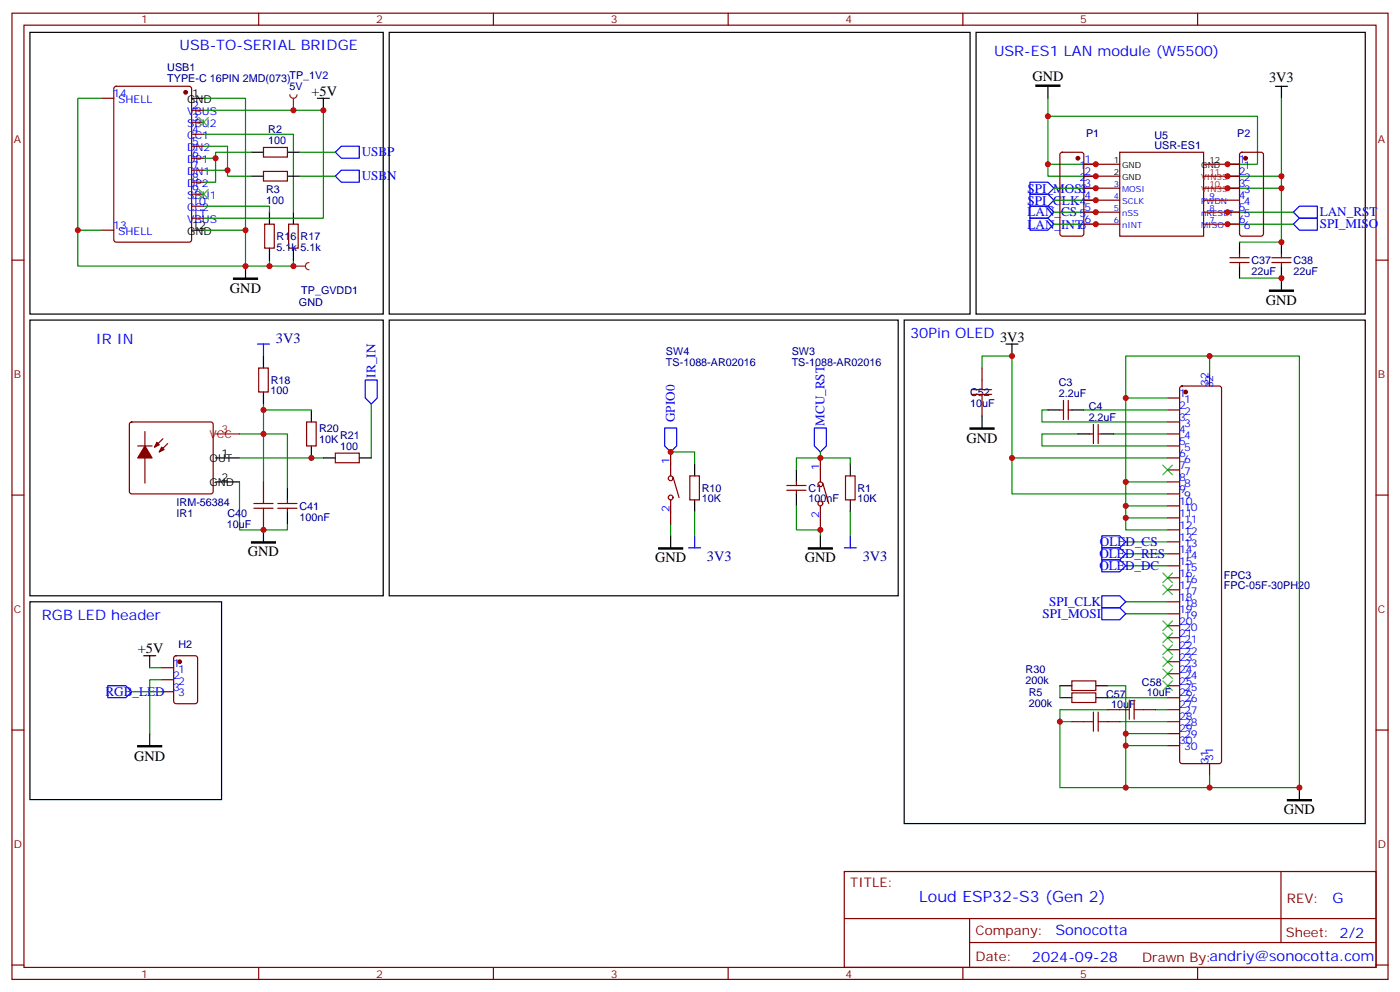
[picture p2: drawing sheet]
<svg xmlns="http://www.w3.org/2000/svg" width="412mm" height="292mm" viewBox="0 0 412 292" stroke-linecap="round" stroke-linejoin="round" font-family="sans-serif">
<g fill="none" stroke="#870000" stroke-width=".35">
<path d="M3.5 3.9h405.4v284.3h-405.4zM7.1 7.4h398.2v277.3h-398.2zM76.2 3.9v3.5M145.3 3.9v3.5M214.5 3.9v3.5M283.6 3.9v3.5M352.8 3.9v3.5M3.5 76.6h3.6M78 66h2.8v7h-2.8zM85 66h2.8v7h-2.8zM405.3 76.6h3.6M3.5 145.7h3.6"/>
<path d="M405.3 145.7h3.6M3.5 214.8h3.6M405.3 214.8h3.6M248.7 256.5h156.6v28.2h-156.6zM377.3 256.5v20.9M248.7 270.3h156.5M285.6 277.4h119.6M285.6 270.3v14.1M3.5 284h3.6M76.2 284.7v3.5M145.3 284.7v3.5M214.5 284.7v3.5"/>
<path d="M283.6 284.7v3.5M352.8 284.7v3.5M405.3 284h3.6"/>
</g>
<path d="M79.4 76.6v1.7h-7.1M86.4 76.6v1.7h-7M70.6 141.8v14.1h14.1v-1.7" fill="none" stroke="#008700" stroke-width=".35"/>
<path d="M79.4 62.4v3.6M79.4 73v3.6M86.4 62.4v3.6M86.4 73v3.6" fill="none" stroke="#000" stroke-width=".35"/>
<path d="M38.3 124.4l.5-.2h23.3l.5 .2 .2 .5v19.7l-.2 .5-.5 .2h-23.3l-.5-.2-.2-.5v-19.7z" fill="#fff" stroke="#870000" stroke-width=".35"/>
<g fill="none" stroke="#000" stroke-width=".35">
<path d="M8.8 9.5h104.1v82.9h-104.1zM114.7 9.5h171.1v82.9h-171.1zM287.5 9.5h114.7v82.9h-114.7zM56.4 28.9h3.6M308.7 25.4v3.5M375.7 25.4h3.5M377.5 25.4v3.5M56.4 67.7h3.6M72.3 78.3v3.5M365.1 71.3v3.5M365.1 78.3v3.5M377.5 71.3v3.5"/>
<path d="M377.5 78.3v7.1M8.8 94.2h104.1v81.1h-104.1zM77.6 104.8v3.5M77.6 115.4v3.5M63.5 134.8h7.1M91.7 120.6v3.6M91.7 131.2v3.6M95.2 134.8h3.6M105.8 134.8h3.6M63.5 141.8h7.1M77.6 155.9v3.6M84.7 143.6v3.5"/>
<path d="M84.7 150.6v3.6"/>
</g>
<path d="M63.5 127.7h7.1" fill="none" stroke="#f00" stroke-width=".35"/>
<g fill="#870000" stroke="#870000" stroke-width=".35">
<path d="M42.7 131.2l2.1 3.6h-4.2z"/>
<path d="M47.6 131.6l.7 .7-1.4 .7z"/>
<path d="M46.2 130.2l.7 .7-1.4 .7z"/>
<circle cx="54.7" cy="27.2" r=".53"/>
</g>
<g fill="none" stroke="#870000" stroke-width=".35">
<path d="M30 28.9h3.5M33.7 25.6l.5-.2h21.5l.7 .4v44.8l-.4 .6-21.8 .1-.6-.5-.1-44.7zM56.4 32.5h3.6M56.4 36h3.6M56.4 39.5h3.6M56.4 43h3.6M56.4 46.6h3.6M56.4 50.1h3.6M56.4 53.6h3.6M56.4 57.2h3.6M322.8 48.3h7M322.8 51.9h7"/>
<path d="M322.8 55.4h7M322.8 58.9h7M329.8 44.8h24.7v24.7h-24.7zM354.5 48.3h7.1M354.5 51.9h7.1M354.5 55.4h7.1M354.5 58.9h7.1M30 67.7h3.5M56.4 60.7h3.6M56.4 64.2h3.6M322.8 62.4h7M322.8 66h7"/>
<path d="M354.5 62.4h7.1M354.5 66h7.1M362.3 77.3h5.6M362.3 75.8h5.6M365.1 74.8v1M365.1 77.3v1M374.6 77.3h5.7M374.6 75.8h5.7M377.5 74.8v1M377.5 77.3v1M76.2 108.3h2.8v7.1h-2.8zM40.6 131.2h4.2"/>
<path d="M42.7 127v15.2M48 129.1l-2.5 2.5M49.4 130.5l-2.5 2.5M90.3 124.2h2.8v7h-2.8zM98.8 133.3h7v2.9h-7zM77.6 141.8v3.5M77.6 152.4v3.5M81.8 148.2h5.7M81.8 149.6h5.7M84.7 147.1v1.1M84.7 149.6v1"/>
</g>
<path d="M305.2 25h7v.4h-7zM68.8 81.8h7v.4h-7zM373.9 85.4h7.1v.3h-7.1zM74.1 159.5h7v.3h-7z" fill="#000" stroke="#000" stroke-width=".35"/>
<g fill="none" stroke="#008700" stroke-width=".35">
<path d="M30 28.9h-7.1v38.8h7.1M60 28.9h12.3v38.8M60 32.5h35.2v31.7h-35.2M60 39.5h26.4v22.9M308.7 28.9v19.4h14.1M308.7 34.2h61.7v14.1h-8.8M377.5 28.9v23h-15.9M60 46.6h3.5M60 50.1h7M308.7 48.3v3.6h14.1M310.4 55.4h12.4M310.4 58.9h12.4"/>
<path d="M377.5 51.9v3.5h-15.9M377.5 55.4v15.9h-12.4M22.9 67.7v10.6h49.4v-10.6h-12.3M60 60.7h19.4v1.7M310.4 62.4h12.4M310.4 66h12.4M361.6 62.4h19.4M361.6 66h19.4M365.1 81.8h12.4M77.6 118.9v22.9M109.4 118.9v15.9M70.6 127.7h14.1v15.9"/>
<path d="M70.6 134.8h24.6M77.6 120.6h14.1"/>
</g>
<path d="M74.8 149.6h5.6M74.8 148.2h5.6M77.6 145.3v2.9M77.6 149.6v2.8" fill="none" stroke="#a10000" stroke-width=".35"/>
<path d="M98.8 44.8l1.7-1.8h5.3v3.6h-5.3zM98.8 51.9l1.7-1.8h5.3v3.5h-5.3zM303.4 53.6h5.3l1.7 1.8-1.7 1.8h-5.3zM303.4 57.2h5.3l1.7 1.7-1.7 1.8h-5.3zM303.4 60.7h5.3l1.7 1.7-1.7 1.8h-5.3zM303.4 64.2h5.3l1.7 1.8-1.7 1.7h-5.3zM381 66l1.8-1.8h5.3v3.5h-5.3zM381 62.4l1.8-1.7h5.3v3.5h-5.3zM75.8 101.2h3.6M77.6 101.2v3.6M107.6 111.8h3.5v5.3l-1.7 1.8-1.8-1.8z" fill="none" stroke="#00f" stroke-width=".35"/>
<path d="M58.6 34.6l2.8 2.8M61.4 34.6l-2.8 2.8M58.6 55.7l2.8 2.9M61.4 55.7l-2.8 2.9" fill="none" stroke="#3c3" stroke-width=".35"/>
<path d="M86.4 78.3h3.6M91 77.3a1.06 1.06 0 0 0-1 1 1.06 1.06 0 0 0 1 1.1" fill="none" stroke="#8c2424" stroke-width=".35"/>
<circle cx="86.4" cy="78.3" r=".18" fill="#8c2424"/>
<path d="M93.5 28.9h3.5M95.2 28.9v3.6M8.8 177.1h56.5v58.2h-56.5zM42.3 193h3.6M44.1 193v3.5M44.1 215.9v3.5" fill="none" stroke="#000" stroke-width=".35"/>
<path d="M47.6 196.5h3.6M51.4 193.2l.5-.2h5.6l.7 .4v13l-.5 .6-5.8 .1-.7-.5v-12.9zM47.6 200h3.6M47.6 203.6h3.6" fill="none" stroke="#870000" stroke-width=".35"/>
<circle cx="52.9" cy="194.7" r=".53" fill="#870000" stroke="#870000" stroke-width=".35"/>
<path d="M40.6 219.4h7v.4h-7z" fill="#000" stroke="#000" stroke-width=".35"/>
<path d="M44.1 196.5h3.5M38.8 203.6h8.8M47.6 200h-3.5v15.9" fill="none" stroke="#008700" stroke-width=".35"/>
<path d="M31.7 201.8h5.3l1.8 1.8-1.8 1.7h-5.3z" fill="none" stroke="#00f" stroke-width=".35"/>
<path d="M85.4 27.9a1.06 1.06 0 0 0 1 1 1.06 1.06 0 0 0 1.1-1M86.4 28.9v3.6" fill="none" stroke="#8c2424" stroke-width=".35"/>
<circle cx="86.4" cy="32.5" r=".18" fill="#8c2424"/>
<path d="M285.8 125.9h7v.4h-7zM194 161.2h7.1v.4h-7.1zM238.1 161.2h7.1v.4h-7.1zM379.2 235.3h7.1v.4h-7.1z" fill="#000" stroke="#000" stroke-width=".35"/>
<g fill="none" stroke="#000" stroke-width=".35">
<path d="M74.1 44.8h3.5M74.1 51.9h3.5M84.7 44.8h3.5M84.7 51.9h3.5M114.7 94.2h149.9v81.1h-149.9zM266.3 94.2h135.9v148.2h-135.9zM296.3 101.2h3.6M298.1 101.2v3.6M204.6 136.5v3.6M234.6 138.3v3.5M250.5 136.5v3.6M289.3 122.4v3.5"/>
<path d="M308.7 120.6h3.5M315.7 120.6h3.6M317.5 127.7h3.5M324.6 127.7h3.5M197.6 157.7v3.5M204.6 147.1v3.5M234.6 145.3v3.6M241.7 157.7v3.5M250.5 147.1v3.5M312.2 205.3h3.5M312.2 201.8h3.5M322.8 205.3h3.5"/>
<path d="M322.8 201.8h3.5M382.8 231.8v3.5"/>
</g>
<g fill="none" stroke="#870000" stroke-width=".35">
<path d="M77.6 43.4h7.1v2.8h-7.1zM77.6 50.4h7.1v2.9h-7.1zM312.4 45l.5-.2h5.7l.6 .4 .1 23.6-.5 .6-5.9 .1-.6-.5-.1-23.5zM319.3 48.3h3.5M319.3 51.9h3.5M319.3 55.4h3.5M319.3 58.9h3.5M361.6 48.3h3.5M361.6 51.9h3.5M361.6 55.4h3.5M361.6 58.9h3.5M365.4 45l.4-.2h5.7l.6 .4 .1 23.6-.5 .6-5.9 .1-.6-.5-.1-23.5z"/>
<path d="M319.3 62.4h3.5M319.3 66h3.5M361.6 62.4h3.5M361.6 66h3.5M289.3 108.3v3.5M289.3 118.9v3.5M313.3 117.8v5.7M314.7 117.8v5.7M344 117.1h3.5M347.7 113.8l.5-.2h10.9l.5 .2 .2 .5v109.7l-.2 .5-.5 .2h-10.9l-.5-.2-.2-.5v-109.7zM356.3 110.1v3.5M197.6 133v7.1"/>
<path d="M241.7 134.8v7M312.2 120.6h1.1M314.7 120.6h1M321 127.7h1.1M322.1 124.9v5.6M323.5 127.7h1.1M323.5 124.9v5.6M344 120.6h3.5M344 124.2h3.5M344 127.7h3.5M344 131.2h3.5M344 134.8h3.5"/>
<path d="M344 138.3h3.5M197.6 147.1v7.1M198.3 140.4l1.7 6M203.2 140.1h2.8v7h-2.8zM231.8 142.9h5.6M231.8 144.3h5.6M234.6 141.8v1.1M234.6 144.3v1M241.7 148.9v7M242.4 142.2l1.7 6M249.1 140.1h2.8v7h-2.8zM344 141.8h3.5"/>
<path d="M344 145.3h3.5M344 148.9h3.5M344 152.4h3.5M344 155.9h3.5M344 159.5h3.5M344 163h3.5M344 166.5h3.5M344 170h3.5M344 173.6h3.5M344 177.1h3.5M344 180.6h3.5M344 184.1h3.5"/>
<path d="M344 187.7h3.5M344 191.2h3.5M344 194.7h3.5M344 198.3h3.5M315.7 203.9h7.1v2.8h-7.1zM315.7 200.4h7.1v2.8h-7.1zM315.7 212.4h3.6M326.3 208.8h3.5M326.3 212.4h3.5M336.9 208.8h3.5M344 201.8h3.5M344 205.3h3.5"/>
<path d="M344 208.8h3.5M344 212.4h3.5M344 215.9h3.5M344 219.4h3.5M356.3 224.7v3.5"/>
<circle cx="197.6" cy="146.4" r=".71"/>
<circle cx="197.6" cy="140.8" r=".71"/>
<circle cx="241.7" cy="142.5" r=".71"/>
<circle cx="241.7" cy="148.2" r=".71"/>
</g>
<g fill="#870000" stroke="#870000" stroke-width=".35">
<circle cx="349.2" cy="115.4" r=".53"/>
<circle cx="317.5" cy="46.6" r=".53"/>
<circle cx="366.9" cy="46.6" r=".53"/>
</g>
<g fill="none" stroke="#008700" stroke-width=".35">
<path d="M60 43h7v8.9h7.1M74.1 44.8h-10.6v8.8h-3.5M88.2 44.8h10.6M88.2 51.9h10.6M289.3 108.3v-3.5h8.8v30h45.9M331.6 117.1v24.7h12.4M356.3 104.8h26.5v127h-26.5v-3.6M356.3 110.1v-5.3h-24.7v12.3h12.4M197.6 133h7v3.5M241.7 134.8h8.8v1.7M241.7 134.8h-7.1v3.5M241.7 133v1.8"/>
<path d="M298.1 134.8v10.5h45.9M308.7 120.6h-1.8v3.6h37.1M317.5 127.7h-10.6v3.5h37.1M319.3 120.6h24.7M328.1 127.7h15.9M197.6 154.2v3.5M204.6 150.6v7.1M234.6 148.9v7h7.1v1.8M250.5 150.6v7.1M331.6 141.8v7.1h12.4M331.6 148.9v3.5h12.4M331.6 152.4v3.5h12.4"/>
<path d="M331.6 159.5h12.4M331.6 163h12.4M331.6 166.5h12.4M331.6 177.1h12.4M331.6 180.6h12.4M312.2 201.8v3.5M315.7 212.4h-3.5v19.4h19.4M326.3 208.8h-14.1v3.6M326.3 201.8h5.3v14.1M326.3 205.3h17.7M329.8 212.4h14.2M340.4 208.8h3.6"/>
<path d="M344 219.4h-12.4v12.4h24.7M344 215.9h-12.4v3.5"/>
</g>
<g fill="none" stroke="#3c3" stroke-width=".35">
<path d="M342.5 136.9l2.9 2.8M345.4 136.9l-2.9 2.8M342.5 168.6l2.9 2.8M342.5 172.2l2.9 2.8M345.4 168.6l-2.9 2.8M345.4 172.2l-2.9 2.8M342.5 182.7l2.9 2.9M342.5 186.3l2.9 2.8M342.5 196.8l2.9 2.9M342.5 193.3l2.9 2.8M342.5 189.8l2.9 2.8M345.4 182.7l-2.9 2.9"/>
<path d="M345.4 186.3l-2.9 2.8M345.4 196.8l-2.9 2.9M345.4 193.3l-2.9 2.8M345.4 189.8l-2.9 2.8M342.5 200.4l2.9 2.8M345.4 200.4l-2.9 2.8"/>
</g>
<path d="M286.5 116.1h5.6M286.5 114.7h5.6M289.3 111.8v2.9M289.3 116.1v2.8M319.3 212.4h2.8M322.1 209.5v5.7M323.5 212.4h2.8M323.5 209.5v5.7M329.8 208.8h2.9M332.7 206v5.7M334.1 208.8h2.8M334.1 206v5.7" fill="none" stroke="#a10000" stroke-width=".35"/>
<path d="M195.8 125.9h3.5v5.3l-1.7 1.8-1.8-1.8zM239.9 125.9h3.5v5.3l-1.7 1.8-1.8-1.8zM204.6 157.7v3.5M250.5 157.7v3.5M324.6 157.7h5.2l1.8 1.8-1.8 1.7h-5.2zM202.8 161.2h3.6M248.7 161.2h3.5M324.6 161.2h5.2l1.8 1.8-1.8 1.7h-5.2zM324.6 164.7h5.2l1.8 1.8-1.8 1.8h-5.2zM324.6 175.3h5.2l1.8 1.8-1.8 1.8h-5.2zM324.6 178.9h5.2l1.8 1.7-1.8 1.8h-5.2z" fill="none" stroke="#00f" stroke-width=".35"/>
<g fill="#c00">
<circle cx="79.4" cy="78.3" r=".88"/>
<circle cx="77.6" cy="155.9" r=".88"/>
<circle cx="77.6" cy="127.7" r=".88"/>
<circle cx="91.7" cy="134.8" r=".88"/>
<circle cx="77.6" cy="120.6" r=".88"/>
<circle cx="22.9" cy="67.7" r=".88"/>
<circle cx="72.3" cy="78.3" r=".88"/>
<circle cx="72.3" cy="67.7" r=".88"/>
<circle cx="63.5" cy="46.6" r=".88"/>
<circle cx="67" cy="50.1" r=".88"/>
<circle cx="308.7" cy="48.3" r=".88"/>
<circle cx="308.7" cy="34.2" r=".88"/>
<circle cx="377.5" cy="51.9" r=".88"/>
<circle cx="377.5" cy="55.4" r=".88"/>
<circle cx="377.5" cy="71.3" r=".88"/>
<circle cx="377.5" cy="81.8" r=".88"/>
<circle cx="86.4" cy="78.3" r=".88"/>
<circle cx="95.3" cy="32.5" r=".88"/>
<circle cx="86.4" cy="32.5" r=".88"/>
<circle cx="298.1" cy="104.8" r=".88"/>
<circle cx="356.3" cy="104.8" r=".88"/>
<circle cx="382.8" cy="231.8" r=".88"/>
<circle cx="356.3" cy="231.8" r=".88"/>
<circle cx="298.1" cy="134.8" r=".88"/>
<circle cx="331.6" cy="117.1" r=".88"/>
<circle cx="331.6" cy="141.8" r=".88"/>
<circle cx="331.6" cy="148.9" r=".88"/>
<circle cx="331.6" cy="152.4" r=".88"/>
<circle cx="331.6" cy="219.4" r=".88"/>
<circle cx="331.6" cy="231.8" r=".88"/>
<circle cx="312.2" cy="212.4" r=".88"/>
<circle cx="331.6" cy="215.9" r=".88"/>
<circle cx="197.6" cy="133" r=".88"/>
<circle cx="241.7" cy="134.8" r=".88"/>
<circle cx="241.7" cy="155.9" r=".88"/>
<circle cx="322.8" cy="48.3" r=".88"/>
<circle cx="322.8" cy="51.9" r=".88"/>
<circle cx="322.8" cy="55.4" r=".88"/>
<circle cx="322.8" cy="58.9" r=".88"/>
<circle cx="322.8" cy="62.4" r=".88"/>
<circle cx="322.8" cy="66" r=".88"/>
<circle cx="361.6" cy="48.3" r=".88"/>
<circle cx="361.6" cy="51.9" r=".88"/>
<circle cx="361.6" cy="55.4" r=".88"/>
<circle cx="361.6" cy="62.4" r=".88"/>
<circle cx="361.6" cy="66" r=".88"/>
</g>
<text font-size="4.6" fill="#00f" x="270.8" y="265.5">Loud ESP32-S3 (Gen 2)</text>
<g font-size="4.2" fill="#00f">
<text x="52.9" y="14.8">USB-TO-SERIAL BRIDGE</text>
<text x="292.8" y="16.6">USR-ES1 LAN module (W5500)</text>
<text x="28.2" y="101.2">IR IN</text>
<text x="268.1" y="99.5">30Pin OLED</text>
<text x="12.3" y="182.4">RGB LED header</text>
<text x="392.5" y="265.7">G</text>
<text x="310.9" y="275.3">Sonocotta</text>
<text x="304" y="283.1">2024-09-28</text>
</g>
<g font-size="4.2">
<text x="304.1" y="24">GND</text>
<text x="91.7" y="28.2">+5V</text>
<text x="373.8" y="24.2">3V3</text>
<text x="67.7" y="86.2">GND</text>
<text x="372.9" y="89.7">GND</text>
<text x="294.6" y="100.5">3V3</text>
<text x="284.7" y="130.3">GND</text>
<text x="73" y="163.7">GND</text>
<text x="193" y="165.5">GND</text>
<text x="237.1" y="165.5">GND</text>
<text x="40.6" y="192.3">+5V</text>
<text x="39.5" y="223.8">GND</text>
<text x="378.2" y="239.6">GND</text>
</g>
<g font-size="4.2" fill="#000080">
<text x="81.3" y="100.9">3V3</text>
<text x="208.3" y="165.1">3V3</text>
<text x="254.1" y="165.1">3V3</text>
</g>
<g font-size="3.9" fill="#00f">
<text x="106.5" y="46">USBP</text>
<text x="106.5" y="53">USBN</text>
<text x="302.7" y="56.7">SPI_MOSI</text>
<text x="302.7" y="60.2">SPI_CLK</text>
<text x="302.7" y="63.7">LAN_CS</text>
<text x="388.8" y="63.6">LAN_RST</text>
<text x="302.7" y="67.3">LAN_INT</text>
<text x="388.8" y="67.2">SPI_MISO</text>
<text x="110.6" y="111.1" transform="rotate(-90 110.6 111.1)">IR_IN</text>
<text x="198.7" y="124.2" transform="rotate(-90 198.7 124.2)">GPIO0</text>
<text x="242.9" y="125.4" transform="rotate(-90 242.9 125.4)">MCU_RST</text>
<text x="324" y="160.7">OLED_CS</text>
<text x="323.8" y="164.2">OLED_RES</text>
<text x="323.8" y="167.7">OLED_DC</text>
<text x="309" y="178.4">SPI_CLK</text>
<text x="307.1" y="182">SPI_MOSI</text>
<text x="31" y="204.8">RGB_LED</text>
</g>
<g font-size="3.9" fill="#800">
<text x="250.5" y="261.1">TITLE:</text>
<text x="379.1" y="265.7">REV:</text>
<text x="287.4" y="275.3">Company:</text>
<text x="378.7" y="275.9">Sheet: 2/2</text>
<text x="287.4" y="282.9">Date:</text>
<text x="336.4" y="283">Drawn By:andriy@sonocotta.com</text>
</g>
<g font-size="3.2" fill="#800">
<text x="41.6" y="6.9">1</text>
<text x="110.8" y="6.9">2</text>
<text x="179.9" y="6.9">3</text>
<text x="249.1" y="6.9">4</text>
<text x="318.2" y="6.9">5</text>
<text x="4.1" y="42">A</text>
<text x="405.9" y="42">A</text>
<text x="4.1" y="111.1">B</text>
<text x="405.9" y="111.1">B</text>
<text x="4.1" y="180.3">C</text>
<text x="405.9" y="180.3">C</text>
<text x="4.1" y="249.4">D</text>
<text x="405.9" y="249.4">D</text>
<text x="41.6" y="287.7">1</text>
<text x="110.8" y="287.7">2</text>
<text x="179.9" y="287.7">3</text>
<text x="249.1" y="287.7">4</text>
<text x="318.2" y="287.7">5</text>
</g>
<g font-size="3.2" fill="#000080">
<text x="49.3" y="21">USB1</text>
<text x="85.3" y="23.3">TP_1V2</text>
<text x="49.3" y="24.2">TYPE-C 16PIN 2MD(073)</text>
<text x="85.3" y="26.5">5V</text>
<text x="79" y="39.1">R2</text>
<text x="319.9" y="40.4">P1</text>
<text x="340.1" y="40.8">U5</text>
<text x="364.5" y="40.4">P2</text>
<text x="79" y="42.3">100</text>
<text x="340.1" y="43.7">USR-ES1</text>
<text x="78.4" y="56.8">R3</text>
<text x="78.4" y="60">100</text>
<text x="81.5" y="70.6">R16</text>
<text x="88.5" y="70.6">R17</text>
<text x="81.5" y="73.9">5.1k 5.1k</text>
<text x="368.7" y="77.7">C37</text>
<text x="381" y="77.7">C38</text>
<text x="368.7" y="80.9">22uF</text>
<text x="381" y="80.9">22uF</text>
<text x="88.8" y="86.5">TP_GVDD1</text>
<text x="88.1" y="90">GND</text>
<text x="196.2" y="107.7">TS-1088-AR02016</text>
<text x="196.2" y="104.6">SW4</text>
<text x="233.2" y="107.7">TS-1088-AR02016</text>
<text x="233.2" y="104.6">SW3</text>
<text x="79.7" y="112.9">R18</text>
<text x="311.9" y="113.6">C3</text>
<text x="79.7" y="116.1">100</text>
<text x="285.8" y="119.7">10uF</text>
<text x="285.8" y="116.5">C52</text>
<text x="311.9" y="116.8">2.2uF</text>
<text x="320.7" y="123.8">2.2uF</text>
<text x="320.7" y="120.6">C4</text>
<text x="94" y="130.3">10K</text>
<text x="94" y="127.1">R20</text>
<text x="100.2" y="129.1">R21</text>
<text x="100.2" y="132.3">100</text>
<text x="52" y="148.9">IRM-56384</text>
<text x="206.7" y="147.8">10K</text>
<text x="206.7" y="144.7">R10</text>
<text x="238.1" y="147.8">100nF</text>
<text x="238.1" y="144.7">C1</text>
<text x="252.6" y="147.8">10K</text>
<text x="252.6" y="144.7">R1</text>
<text x="52" y="152.1">IR1</text>
<text x="66.8" y="155.3">10uF</text>
<text x="67" y="152.1">C40</text>
<text x="88.2" y="153.2">100nF</text>
<text x="88.2" y="150">C41</text>
<text x="360.5" y="173.3">FPC-05F-30PH20</text>
<text x="360.5" y="170.3">FPC3</text>
<text x="52.6" y="190.6">H2</text>
<text x="302.1" y="198">R30</text>
<text x="302.1" y="201.2">200k</text>
<text x="336.4" y="201.8">C58</text>
<text x="303.1" y="208">200k</text>
<text x="303.1" y="204.7">R5</text>
<text x="325.8" y="205.3">C57</text>
<text x="327.3" y="208.5">10uF</text>
<text x="337.9" y="205">10uF 26</text>
</g>
<g font-size="3.2" fill="#00f">
<text x="33.3" y="28.6">14</text>
<text x="34.8" y="30.3">SHELL</text>
<text x="55.1" y="33.9">VBUS</text>
<text x="56.6" y="32.1">2</text>
<text x="56.6" y="35.6">3</text>
<text x="55.1" y="37.4">SBU2</text>
<text x="55.1" y="40.9">CC1</text>
<text x="56.6" y="39.2">4</text>
<text x="55.1" y="44.4">DN2</text>
<text x="55.1" y="48">DP1</text>
<text x="56.6" y="42.7">5</text>
<text x="56.6" y="46.2">6</text>
<text x="319.4" y="48">1</text>
<text x="364.9" y="48">1</text>
<text x="55.1" y="51.5">DN1</text>
<text x="56.6" y="49.7">7</text>
<text x="56.6" y="53.3">8</text>
<text x="318" y="49.7">1</text>
<text x="318" y="53.3">2</text>
<text x="319.4" y="51.5">2</text>
<text x="364.9" y="51.5">2</text>
<text x="366.4" y="49.7">1</text>
<text x="366.4" y="53.3">2</text>
<text x="55.1" y="55">DP2</text>
<text x="55.1" y="58.6">SBU1</text>
<text x="56.6" y="56.8">9</text>
<text x="318" y="56.8">3</text>
<text x="319.4" y="55">3</text>
<text x="319.4" y="58.6">4</text>
<text x="364.9" y="55">3</text>
<text x="364.9" y="58.6">4</text>
<text x="366.4" y="56.8">3</text>
<text x="55.1" y="62.1">CC2</text>
<text x="55.1" y="65.6">VBUS</text>
<text x="56.6" y="60.3">10</text>
<text x="56.6" y="63.9">11</text>
<text x="318" y="60.3">4</text>
<text x="318" y="63.9">5</text>
<text x="319.4" y="62.1">5</text>
<text x="319.4" y="65.6">6</text>
<text x="364.9" y="62.1">5</text>
<text x="364.9" y="65.6">6</text>
<text x="366.4" y="60.3">4</text>
<text x="366.4" y="63.9">5</text>
<text x="33.3" y="67.4">13</text>
<text x="34.8" y="69.1">SHELL</text>
<text x="318" y="67.4">6</text>
<text x="366.4" y="67.4">6</text>
<text x="356" y="113.6" transform="rotate(-90 356 113.6)">32</text>
<text x="347.3" y="116.8">1</text>
<text x="348.8" y="118.5">1</text>
<text x="357.4" y="114.3" transform="rotate(-90 357.4 114.3)">32</text>
<text x="347.3" y="120.3">2</text>
<text x="347.3" y="123.8">3</text>
<text x="348.8" y="122.1">2</text>
<text x="348.8" y="125.6">3</text>
<text x="347.3" y="127.4">4</text>
<text x="347.3" y="130.9">5</text>
<text x="348.8" y="129.1">4</text>
<text x="197.2" y="136.5" transform="rotate(-90 197.2 136.5)">1</text>
<text x="347.3" y="134.4">6</text>
<text x="347.3" y="137.9">7</text>
<text x="348.8" y="132.6">5</text>
<text x="348.8" y="136.2">6</text>
<text x="241.3" y="138.3" transform="rotate(-90 241.3 138.3)">1</text>
<text x="347.3" y="141.5">8</text>
<text x="348.8" y="139.7">7</text>
<text x="348.8" y="143.2">8</text>
<text x="347.3" y="145">9</text>
<text x="347.3" y="148.5">10</text>
<text x="348.8" y="146.8">9</text>
<text x="197.2" y="150.6" transform="rotate(-90 197.2 150.6)">2</text>
<text x="241.3" y="152.4" transform="rotate(-90 241.3 152.4)">2</text>
<text x="347.3" y="152">11</text>
<text x="347.3" y="155.6">12</text>
<text x="348.8" y="150.3">10</text>
<text x="348.8" y="153.8">11</text>
<text x="347.3" y="159.1">13</text>
<text x="348.8" y="157.3">12</text>
<text x="348.8" y="160.9">13</text>
<text x="347.3" y="162.6">14</text>
<text x="347.3" y="166.2">15</text>
<text x="348.8" y="164.4">14</text>
<text x="348.8" y="167.9">15</text>
<text x="347.3" y="169.7">16</text>
<text x="347.3" y="173.2">17</text>
<text x="348.8" y="171.4">16</text>
<text x="347.3" y="176.7">18</text>
<text x="348.8" y="175">17</text>
<text x="348.8" y="178.5">18</text>
<text x="347.3" y="180.3">19</text>
<text x="347.3" y="183.8">20</text>
<text x="348.8" y="182">19</text>
<text x="348.8" y="185.6">20</text>
<text x="347.3" y="187.3">21</text>
<text x="347.3" y="190.9">22</text>
<text x="348.8" y="189.1">21</text>
<text x="51" y="196.1">1</text>
<text x="52.5" y="197.9">1</text>
<text x="347.3" y="194.4">23</text>
<text x="347.3" y="197.9">24</text>
<text x="348.8" y="192.6">22</text>
<text x="348.8" y="196.1">23</text>
<text x="51" y="199.7">2</text>
<text x="51" y="203.2">3</text>
<text x="52.5" y="201.4">2</text>
<text x="347.3" y="201.4">25</text>
<text x="348.8" y="199.7">24</text>
<text x="348.8" y="203.2">25</text>
<text x="52.5" y="205">3</text>
<text x="347.3" y="208.5">27</text>
<text x="348.8" y="206.7">26</text>
<text x="347.3" y="212">28</text>
<text x="347.3" y="215.5">29</text>
<text x="348.8" y="210.3">27</text>
<text x="348.8" y="213.8">28</text>
<text x="347.3" y="219.1">30</text>
<text x="348.8" y="217.3">29</text>
<text x="348.8" y="220.8">30</text>
<text x="356" y="224.7" transform="rotate(-90 356 224.7)">31</text>
<text x="357.4" y="224" transform="rotate(-90 357.4 224)">31</text>
</g>
<g font-size="3.2">
<text x="56.6" y="28.6">1</text>
<text x="55.1" y="30.3">GND</text>
<text x="55.1" y="69.1">GND</text>
<text x="56.6" y="67.4">12</text>
<text x="61.7" y="135.8">OUT</text>
<text x="65.3" y="134.4">1</text>
<text x="61.7" y="142.9">GND</text>
<text x="65.3" y="141.5">2</text>
</g>
<g font-size="3.2" fill="#f00">
<text x="61.7" y="128.8">VCC</text>
<text x="65.3" y="127.4">3</text>
</g>
<g font-size="2.5">
<text x="328.1" y="48">1</text>
<text x="356.3" y="48">12</text>
<text x="328.1" y="51.5">2</text>
<text x="330.6" y="49.4">GND</text>
<text x="330.6" y="52.9">GND</text>
<text x="353.8" y="49.4">GND</text>
</g>
<g font-size="2.5" fill="#f00">
<text x="353.8" y="52.9">VIN33</text>
<text x="356.3" y="51.5">11</text>
<text x="353.8" y="56.4">VIN33</text>
<text x="356.3" y="55">10</text>
</g>
<g font-size="2.5" fill="#00f">
<text x="328.1" y="55">3</text>
<text x="328.1" y="58.6">4</text>
<text x="330.6" y="56.4">MOSI</text>
<text x="330.6" y="60">SCLK</text>
<text x="353.8" y="60">PWDN</text>
<text x="356.3" y="58.6">9</text>
<text x="328.1" y="62.1">5</text>
<text x="328.1" y="65.6">6</text>
<text x="330.6" y="63.5">nSS</text>
<text x="353.8" y="63.5">nRESET</text>
<text x="356.3" y="65.6">7</text>
<text x="356.3" y="62.1">8</text>
<text x="330.6" y="67">nINT</text>
<text x="353.8" y="67">MISO</text>
</g>
</svg>
